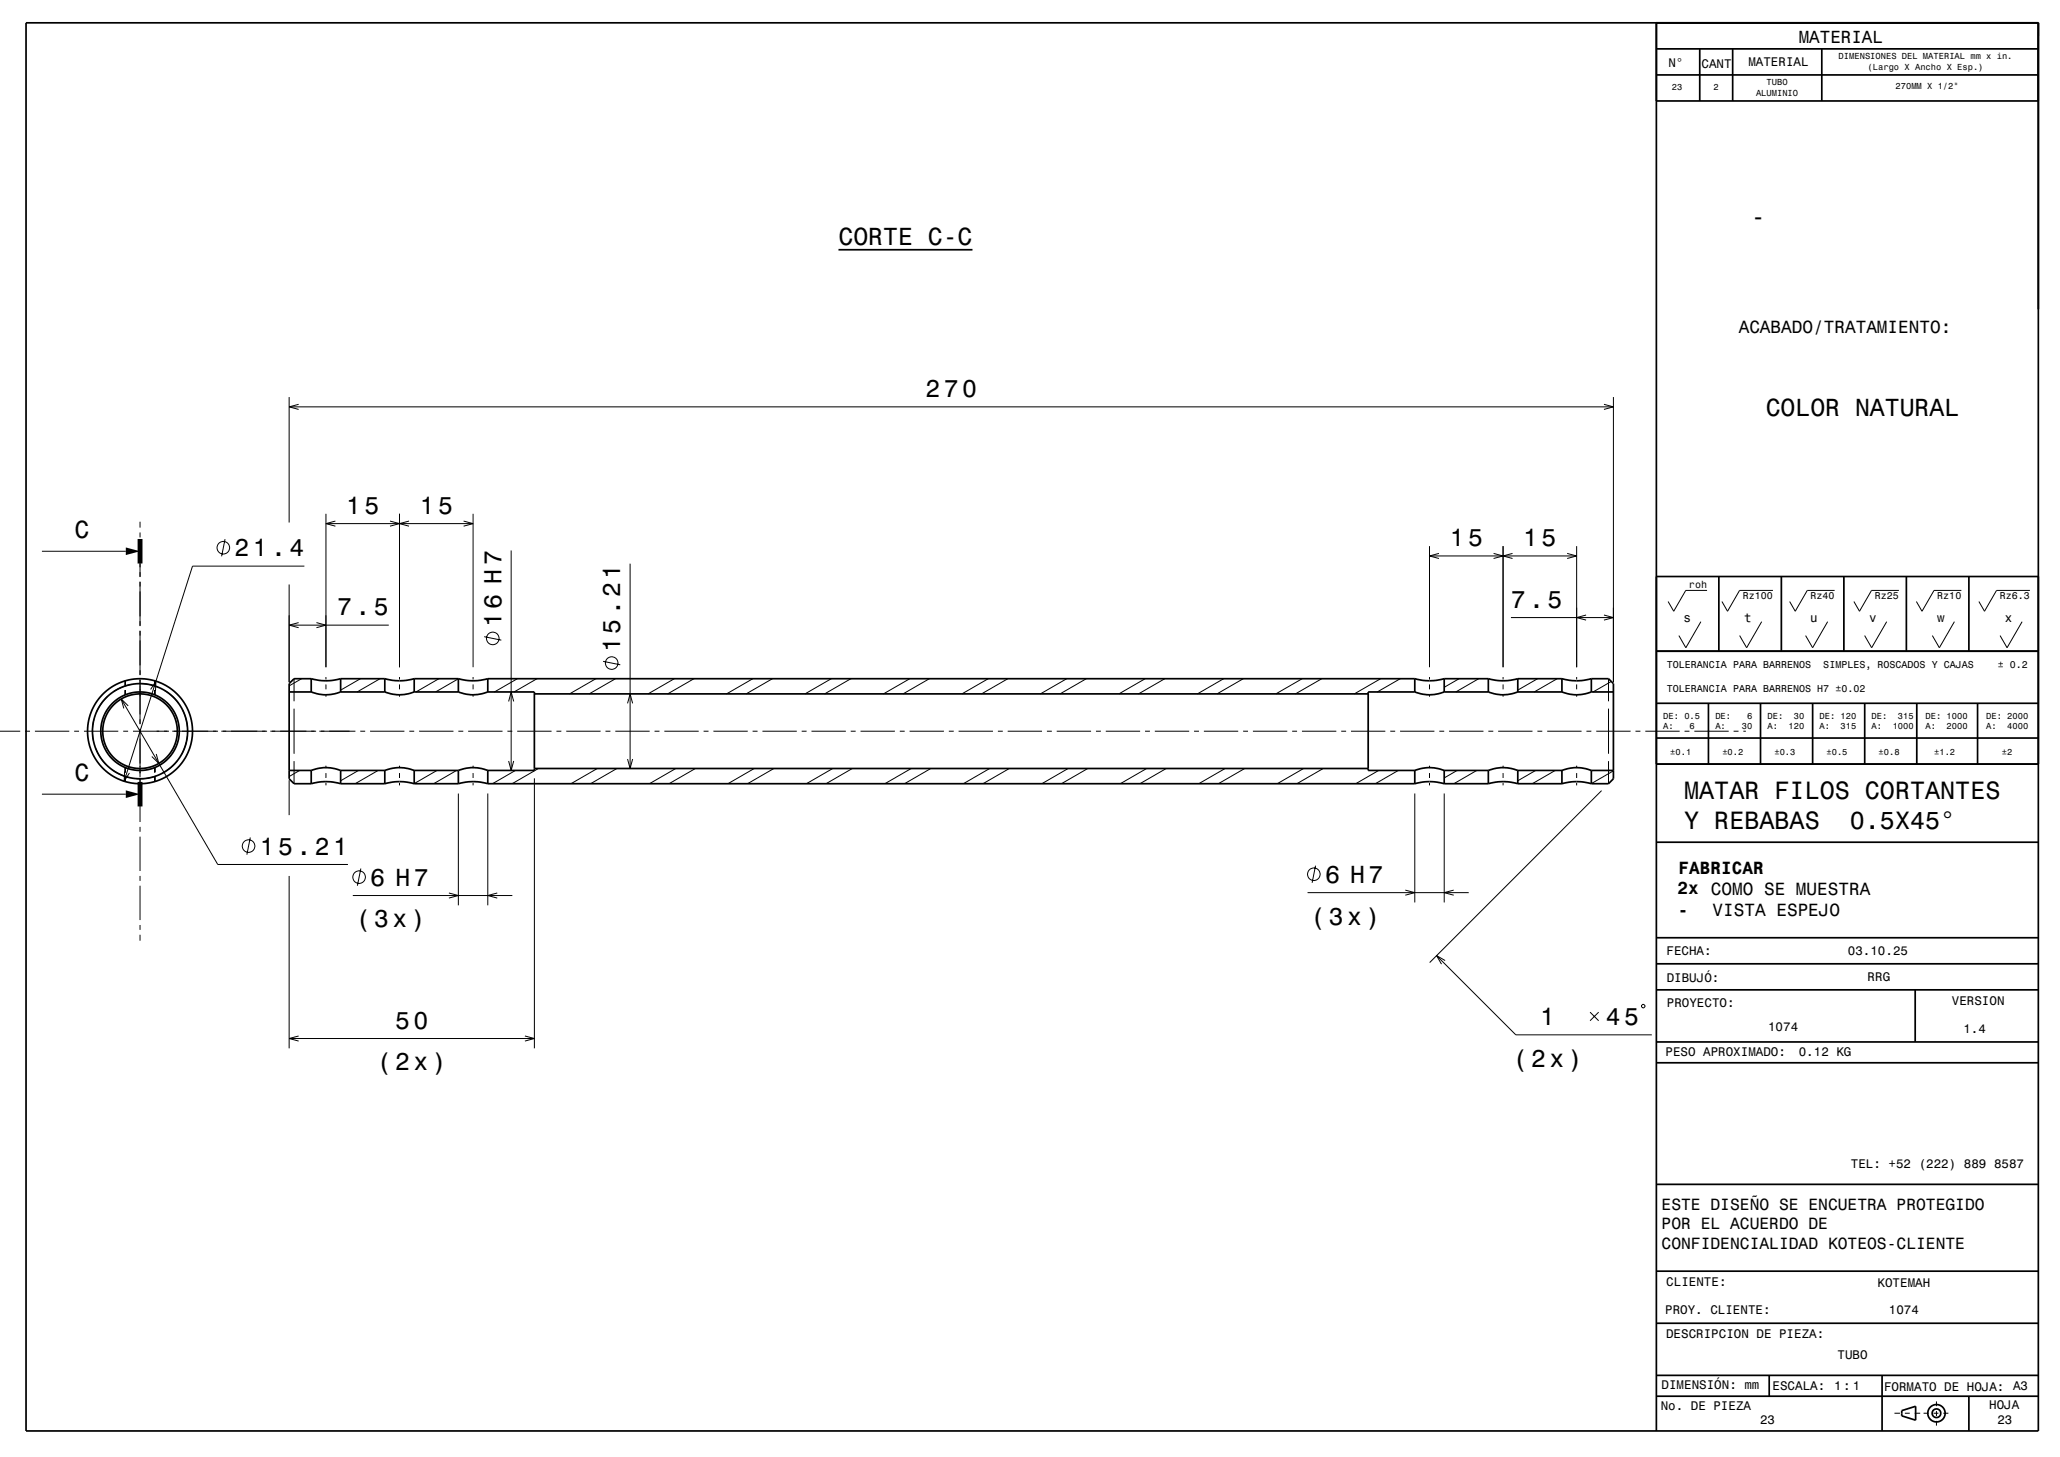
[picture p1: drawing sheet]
<svg xmlns="http://www.w3.org/2000/svg" width="420mm" height="297mm" viewBox="0 0 420 297" stroke-linecap="round" stroke-linejoin="round" font-family="sans-serif">
<g fill="none" stroke="#000" stroke-width=".2">
<path d="M59 80.9v25.6M59 82.9h270M60.9 82.4l-1.9 .5 1.9 .6M327 82.4l2 .5-2 .6M329 80.9v58.2M8.6 112.4h17.1M28.6 106.4v1.2M28.6 108.5v1.1M28.6 110.5v7.1M28.6 118.6v9M45.9 109.9l-.7 3.5M59 119.1v20"/>
<path d="M62.1 115.4h-22.8l-14 43.8M66.5 104.7v31.3M66.5 106.7h30M68.4 106.2l-1.9 .5 1.9 .6M79.5 106.2l2 .5-2 .6M81.5 104.7v31.3M83.4 106.2l-1.9 .5 1.9 .6M94.5 106.2l2 .5-2 .6M96.5 104.7v31.3M104.2 112.2v44.8M128.5 114.9v41.8M291.5 111.3v24.7"/>
<path d="M291.5 113.3h30M293.4 112.8l-1.9 .5 1.9 .5M304.5 112.8l2 .5-2 .5M306.5 111.3v24.7M308.4 112.8l-1.9 .5 1.9 .5M319.5 112.8l2 .5-2 .5M321.5 111.3v24.7M25.6 138.8v.9M26.8 139.5a9.7 9.7 0 0 0-3.7 1.5M28.3 139.4a9.7 9.7 0 0 1 3.9 .7M28.6 128.6v9M28.6 138.5v9.1"/>
<path d="M31.5 138.8v.9M59 127.4h20.3M60 138.4v4.6M60.9 126.9l-1.9 .5 1.9 .6M61.5 138.4l-2.5 1.4M64.5 126.9l2 .5-2 .6M66.5 138v.5M66.5 139.5v1M73.5 138.4l-4 2.3M77.5 138.4l-4.7 2.7M81.5 138v.5M81.5 139.5v1"/>
<path d="M89.5 138.4l-4.7 2.7M93.5 138.4l-4.7 2.7M96.5 138v.5M96.5 139.5v1M98.7 129.8l3.5 .7M105.5 138.4l-4.7 2.7M109.5 138.4l-4.7 2.7M121.5 138.4l-5.4 3M123 134.8l3.5 .7M125.5 138.4l-5.4 3M137.5 138.4l-5.4 3M141.5 138.4l-5.4 3"/>
<path d="M153.5 138.4l-5.4 3M157.5 138.4l-5.4 3M169.5 138.4l-5.4 3M173.5 138.4l-5.4 3M185.5 138.4l-5.4 3M189.5 138.4l-5.4 3M201.5 138.4l-5.4 3M205.5 138.4l-5.4 3M217.5 138.4l-5.4 3M221.5 138.4l-5.4 3M233.5 138.4l-5.4 3M237.5 138.4l-5.4 3"/>
<path d="M249.5 138.4l-5.4 3M253.5 138.4l-5.4 3M265.5 138.4l-5.4 3M269.5 138.4l-5.4 3M281.5 138.4l-5.4 3M285.5 138.4l-4.7 2.7M291.5 138v.5M291.5 139.5v1M297.5 138.4l-3 1.7M301.5 138.4l-4.7 2.7M306.5 138v.5M306.5 139.5v1"/>
<path d="M308.1 125.9h20.9M313.5 138.4l-4 2.3M317.5 138.4l-4.7 2.7M321.5 138v.5M321.5 139.5v1M323.4 125.4l-1.9 .5 1.9 .5M327 125.4l2 .5-2 .5M328 138.4v4.6M328.5 138.9l-3.7 2.2M346.8 126.7l-3.1 5.3-1.4-2.4M348 120.4h-4.3l-2.5 4.2-1.1-2M359.2 126.7l-3.1 5.3-1.4-2.4"/>
<path d="M361.5 120.4h-6.8l-2.5 4.2-1.1-2M372.6 126.7l-3 5.3-1.5-2.4M374.1 120.4h-5.6l-2.5 4.2-1.1-2M384.7 126.7l-3.1 5.3-1.4-2.4M387.2 120.4h-5.6l-2.5 4.2-1.1-2M398.5 126.7l-3.1 5.3-1.4-2.4M399.9 120.4h-5.6l-2.4 4.2-1.2-2M412.3 126.7l-3.1 5.3-1.4-2.4M413.9 120.4h-6.8l-2.5 4.2-1.1-2M0 149.1h4.1M5.1 149.1h1M7.1 149.1h7"/>
<path d="M15.1 149.1h1M17.1 149.1h7M19.2 146.6a9.7 9.7 0 0 0-.1 4.4M19.5 152.5a9.7 9.7 0 0 0 2.1 3.3M21.9 142a9.8 9.8 0 0 0-2.3 3.2M22.7 156.8a9.7 9.7 0 0 0 3.6 1.7M24.7 142.5l19.7 33.7h26.5M25.1 149.1h1M25.4 157.3l-.1 1.9 1.1-1.6M25.6 140.7v.9M25.6 156.5v.9M25.6 158.4v.9"/>
<path d="M26.1 143.9l-1.4-1.4 .5 1.9M27.1 149.1h7.4M28.6 148.6v9.8M28.6 158.6v1M30.7 140.5l1.1-1.6-.1 2M31.5 140.7v.9M31.5 156.5v.9M31.5 158.4v.9M31.8 158.2a9.7 9.7 0 0 1-4 .5M31.9 153.7l.5 1.9-1.4-1.4M33.5 140.7a9.7 9.7 0 0 1 2.9 2.7M35.1 149.1h9.4"/>
<path d="M36.2 155.1a9.6 9.6 0 0 1-3.1 2.5M37.2 144.7a9.8 9.8 0 0 1 1 3.8M38.2 150a9.7 9.7 0 0 1-1.2 3.8M45.1 149.1h9.4M55.1 149.1h9.4M59 159v7.2M60 144.5v9.2M60 155.2v4.6M61.1 157l-2.1 1.3M65.1 149.1h7.4M66.5 141.5v.5M66.5 156.1v.5"/>
<path d="M66.5 157.6v1M66.5 159.6v.5M73.1 157l-3.6 2.2M73.5 149.1h1M75.5 149.1h7M77.1 157l-4.7 2.8M81.5 141.5v.5M81.5 156.1v.5M81.5 157.6v1M81.5 159.6v.5M83.5 149.1h1M85.5 149.1h7"/>
<path d="M89.1 157l-4.6 2.7M93.1 157l-4.7 2.8M93.5 149.1h1M95.5 149.1h7M96.5 141.5v.5M96.5 156.1v.5M96.5 157.6v1M96.5 159.6v.5M103.5 149.1h1M103.7 143l.5-1.9 .5 1.9M103.7 155.1l.5 1.9 .5-1.9M105.1 157l-4.7 2.8"/>
<path d="M105.5 149.1h7M109 158.7v55M109.8 156.7l-5.4 3.1M113.5 149.1h1M115.5 149.1h7M121.8 156.7l-5.4 3.1M123.5 149.1h1M125.5 149.1h7M125.8 156.7l-5.4 3.1M127.9 143.4l.6-2 .5 2M127.9 154.7l.6 2 .5-2M133.5 149.1h1"/>
<path d="M135.5 149.1h7M137.8 156.7l-5.4 3.1M141.8 156.7l-5.4 3.1M143.5 149.1h1M145.5 149.1h7M153.5 149.1h1M153.8 156.7l-5.4 3.1M155.5 149.1h7M157.8 156.7l-5.4 3.1M163.5 149.1h1M165.5 149.1h7M169.8 156.7l-5.4 3.1"/>
<path d="M173.5 149.1h1M173.8 156.7l-5.4 3.1M175.5 149.1h7M183.5 149.1h1M185.5 149.1h7M185.8 156.7l-5.4 3.1M189.8 156.7l-5.4 3.1M193.5 149.1h1M195.5 149.1h7M201.8 156.7l-5.4 3.1M203.5 149.1h1M205.5 149.1h7"/>
<path d="M205.8 156.7l-5.4 3.1M213.5 149.1h1M215.5 149.1h7M217.8 156.7l-5.4 3.1M221.8 156.7l-5.4 3.1M223.5 149.1h1M225.5 149.1h7M233.5 149.1h1M233.8 156.7l-5.4 3.1M235.5 149.1h7M237.8 156.7l-5.4 3.1M243.5 149.1h1"/>
<path d="M245.5 149.1h7M249.8 156.7l-5.4 3.1M253.5 149.1h1M253.8 156.7l-5.4 3.1M255.5 149.1h7M263.5 149.1h1M265.5 149.1h7M265.8 156.7l-5.4 3.1M269.8 156.7l-5.4 3.1M273.5 149.1h1M275.5 149.1h7M281.1 157l-4.7 2.8"/>
<path d="M283.5 149.1h1M285.1 157l-4.7 2.8M285.5 149.1h7M291.5 141.5v.5M291.5 156.1v.5M291.5 157.6v1M291.5 159.6v.5M293.5 149.1h1M295.5 149.1h7M297.1 157l-2.6 1.6M301.1 157l-4.7 2.8M303.5 149.1h1"/>
<path d="M305.5 149.1h7M306.5 141.5v.5M306.5 156.1v.5M306.5 157.6v1M306.5 159.6v.5M313.1 157l-3.6 2.2M313.5 149.1h1M315.5 149.1h7M317.1 157l-4.7 2.8M321.5 141.5v.5M321.5 156.1v.5M321.5 157.6v1"/>
<path d="M321.5 159.6v.5M323.5 149.1h1M325.5 149.1h7M328 144.5v9.2M328 155.2v4.6M329 141l-.2 .1M329 157.1l-4.5 2.6M333.5 149.1h1M335.5 149.1h7M343.5 149.1h1M345.5 149.1h7M353.5 149.1h1"/>
<path d="M355.5 149.1h.5M8.6 161.9h17.1M28.6 160.6v7M28.6 168.6v1M28.6 170.6v6.9M28.6 178.6v.9M51 170.7l-.7 3.5M59 178.6v35.1M73.6 177l-.7 3.5M93.5 161.8v22.7M99.5 161.8v22.7M268.2 176.5l-.7 3.5"/>
<path d="M288.5 161.8v22.2M294.5 161.8v22.2M326.5 161.2l-35 35M28.6 180.6v7M28.6 188.6v1M28.6 190.5v1.2M71.9 182.5h32.6M91.5 182l2 .5-2 .6M101.4 182l-1.9 .5 1.9 .6M266.6 182h32.9M286.5 181.4l2 .6-2 .5M292.9 194.8l16.1 16.1h27.8"/>
<path d="M294.6 195.8l-1.7-1 1 1.7M296.4 181.4l-1.9 .6 1.9 .5M59 211.7h50M60.9 211.2l-1.9 .5 1.9 .5M107 211.2l2 .5-2 .5M324.2 206.3l1.7 1.8M325.9 206.3l-1.7 1.8M334.9 204.7h.2l.3 .3v.2l-.3 .2h-.2l-.2-.2v-.2zM386.2 288.1h1.2M388.4 288.1h1M390.4 288.1h1.1M392.2 288.1h1"/>
<path d="M394.2 288.1h1M394.8 285.7v.9M394.8 287.6v1M394.8 289.6v1M396.2 288.1h1"/>
<circle cx="45.5" cy="111.7" r="1.28"/>
<circle cx="100.5" cy="130.1" r="1.28"/>
<circle cx="124.7" cy="135.2" r="1.28"/>
<circle cx="50.7" cy="172.5" r="1.28"/>
<circle cx="73.2" cy="178.8" r="1.28"/>
<circle cx="267.9" cy="178.2" r="1.28"/>
</g>
<g fill="none" stroke="#000" stroke-width=".35">
<path d="M5.3 4.7h410.3v287h-410.3zM337.7 4.7v287M337.7 15.3h77.9M346.6 10v10.6M353.3 10v10.6M371.4 10v10.6M415.6 4.7v5.3h-77.9M337.7 20.6h77.9M171 50.9h27.3M337.7 117.5h77.9M350.4 117.5v15.2M363.2 117.5v15.2"/>
<path d="M375.9 117.5v15.2M388.7 117.5v15.2M401.4 117.5v15.2M63.5 138.4a10.7 10.7 0 0 0 6 0M63.5 138.4h-3.5l-1 1v19.3l1 1.1h3.5M63.5 138.4v2.7M69.5 138.4h9M69.5 138.4v2.7M78.5 138.4a10.7 10.7 0 0 0 6 0M78.5 138.4v2.7M84.5 138.4h9M84.5 138.4v2.7"/>
<path d="M93.5 138.4a10.7 10.7 0 0 0 6 0M93.5 138.4v2.7M99.5 138.4h189M99.5 138.4v2.7M288.5 138.4a10.8 10.8 0 0 0 6 0M288.5 138.4v2.7M294.5 138.4h9M294.5 138.4v2.7M303.5 138.4a10.8 10.8 0 0 0 6 0M303.5 138.4v2.7M309.5 138.4h9M309.5 138.4v2.7"/>
<path d="M318.5 138.4a10.8 10.8 0 0 0 6 0M318.5 138.4v2.7M324.5 138.4h3.5l1 1v19.3l-1 1.1h-3.5M324.5 138.4v2.7M337.7 132.7h77.9M59 141.1h4.5M59 157h4.5M63.5 159.8a10.7 10.7 0 0 1 6 0M63.5 157a8 8 0 0 1 6 0M63.5 141.1a8 8 0 0 0 6 0M63.5 157v2.8M69.5 141.1h9"/>
<path d="M69.5 157h9M69.5 159.8h9M69.5 157v2.8M78.5 159.8a10.7 10.7 0 0 1 6 0M78.5 157a8 8 0 0 1 6 0M78.5 141.1a8 8 0 0 0 6 0M78.5 157v2.8M84.5 141.1h9M84.5 157h9M84.5 159.8h9M84.5 157v2.8M93.5 159.8a10.7 10.7 0 0 1 6 0"/>
<path d="M93.5 157a8 8 0 0 1 6 0M93.5 141.1a8 8 0 0 0 6 0M93.5 157v2.8M99.5 141.1h9.5v15.9h-9.5M99.5 159.8h189M99.5 157v2.8M109 141.4h170M109 156.7h170M288.5 157a8 8 0 0 1 6 0M288.5 159.8a10.7 10.7 0 0 1 6 0M288.5 141.1a8 8 0 0 0 6 0M288.5 141.1h-9.5v15.9h9.5"/>
<path d="M288.5 157v2.8M294.5 141.1h9M294.5 157h9M294.5 157v2.8M294.5 159.8h9M303.5 157a8 8 0 0 1 6 0M303.5 141.1a8 8 0 0 0 6 0M303.5 159.8a10.7 10.7 0 0 1 6 0M303.5 157v2.8M309.5 141.1h9M309.5 157h9M309.5 157v2.8"/>
<path d="M309.5 159.8h9M318.5 157a8 8 0 0 1 6 0M318.5 141.1a8 8 0 0 0 6 0M318.5 159.8a10.7 10.7 0 0 1 6 0M318.5 157v2.8M324.5 141.1h4.5M324.5 157h4.5M324.5 157v2.8M337.7 155.8h77.9M337.7 143.4h77.9M337.7 150.4h77.9M348.3 143.4v12.4"/>
<path d="M358.9 143.4v12.4M369.6 143.4v12.4M380.2 143.4v12.4M390.8 143.4v12.4M403.2 143.4v12.4M337.7 171.7h77.9M337.7 191.2h77.9M337.7 196.5h77.9M337.7 201.8h77.9M337.7 216.6h77.9M337.7 212.4h77.9M390.5 201.8v10.6"/>
<path d="M337.7 259.1h77.9M337.7 241.4h77.9M337.7 269.7h77.9M337.7 284.6h77.9M337.7 280.4h77.9M360.7 280.4v4.2M383.7 280.4v11.3M387.7 287.5l2.9-.8v2.8l-2.9-.9zM401.4 284.6v7.1"/>
<circle cx="28.5" cy="149.1" r="9.7"/>
<circle cx="28.6" cy="149.1" r="10.7"/>
<circle cx="28.6" cy="149.1" r="8"/>
<circle cx="28.6" cy="149.1" r="7.6"/>
<circle cx="394.8" cy="288.1" r=".88"/>
<circle cx="394.8" cy="288.1" r="1.77"/>
</g>
<path d="M28.6 109.9v5M28.6 159.4v5" fill="none" stroke="#000" stroke-width="1" stroke-linecap="butt"/>
<g fill="#000">
<path d="M25.7 111.6l2.9 .8-2.9 .7z" fill-rule="evenodd"/>
<path d="M25.7 161.1l2.9 .8-2.9 .8z" fill-rule="evenodd"/>
</g>
<g font-size="5.1">
<text x="343.4" y="162.8">MATAR FILOS CORTANTES</text>
<text x="343.4" y="168.9">Y REBABAS</text>
<text x="377.2" y="168.9">0.5X45°</text>
</g>
<g font-size="5">
<text x="357" y="45.9">-</text>
<text x="171" y="49.9">CORTE C-C</text>
<text x="188.7" y="80.9">270</text>
<text x="360" y="84.9">COLOR NATURAL</text>
<text x="70.6" y="104.7">15</text>
<text x="85.6" y="104.7">15</text>
<text x="15.2" y="109.7">C</text>
<text x="47.8" y="113.4">21.4</text>
<text x="295.6" y="111.3">15</text>
<text x="310.6" y="111.3">15</text>
<text x="68.8" y="125.4">7.5</text>
<text x="308.1" y="123.9">7.5</text>
<text x="102.2" y="127.9" transform="rotate(-90 102.2 127.9)">16 H7</text>
<text x="126.5" y="132.9" transform="rotate(-90 126.5 132.9)">15.21</text>
<text x="15.2" y="159.3">C</text>
<text x="53" y="174.2">15.21</text>
<text x="270.2" y="180">6 H7</text>
<text x="75.5" y="180.5">6 H7</text>
<text x="72.5" y="189.1">(3x)</text>
<text x="267.2" y="188.5">(3x)</text>
<text x="80.6" y="209.7">50</text>
<text x="314" y="208.9">1</text>
<text x="327.4" y="208.9">45</text>
<text x="76.8" y="218.2">(2x)</text>
<text x="308.4" y="217.4">(2x)</text>
</g>
<g font-size="3.6">
<text x="366.7" y="8.8">MATERIAL</text>
<text x="354.5" y="68">ACABADO/TRATAMIENTO:</text>
<text x="342.3" y="178.2">FABRICAR</text>
<text x="342" y="182.2">2x COMO SE MUESTRA</text>
<text x="342.1" y="186.7">-</text>
<text x="349.2" y="186.7">VISTA ESPEJO</text>
</g>
<g font-size="3.3">
<text x="338.8" y="246.6">ESTE DISEÑO SE ENCUETRA PROTEGIDO</text>
<text x="338.8" y="250.5">POR EL ACUERDO DE</text>
<text x="338.8" y="254.5">CONFIDENCIALIDAD KOTEOS-CLIENTE</text>
</g>
<g font-size="2.6">
<text x="340.2" y="13.7">N°</text>
<text x="346.9" y="13.8">CANT</text>
<text x="356.5" y="13.5">MATERIAL</text>
<text x="343.2" y="126.7">s</text>
<text x="355.6" y="126.7">t</text>
<text x="369.1" y="126.7">u</text>
<text x="381.1" y="126.7">v</text>
<text x="394.9" y="126.7">w</text>
<text x="408.7" y="126.7">x</text>
<text x="339.8" y="194.6">FECHA:</text>
<text x="376.8" y="194.7">03.10.25</text>
<text x="339.8" y="200.2">DIBUJÓ:</text>
<text x="380.8" y="199.9">RRG</text>
<text x="339.8" y="205.3">PROYECTO:</text>
<text x="398" y="204.9">VERSION</text>
<text x="339.6" y="215.2">PESO APROXIMADO:</text>
<text x="360.5" y="210.2">1074</text>
<text x="366.7" y="215.2">0.12 KG</text>
<text x="400.3" y="210.6">1.4</text>
<text x="377.4" y="238">TEL: +52 (222) 889 8587</text>
<text x="339.7" y="262.1">CLIENTE:</text>
<text x="382.8" y="262.3">KOTEMAH</text>
<text x="339.5" y="267.8">PROY. CLIENTE:</text>
<text x="385.1" y="267.8">1074</text>
<text x="339.7" y="272.8">DESCRIPCION DE PIEZA:</text>
<text x="374.7" y="277.1">TUBO</text>
<text x="338.6" y="287.3">No. DE PIEZA</text>
<text x="338.8" y="283.2">DIMENSIÓN: mm</text>
<text x="361.4" y="283.3">ESCALA:</text>
<text x="373.9" y="283.3">1:1</text>
<text x="384.1" y="283.5">FORMATO DE HOJA: A3</text>
<text x="405.6" y="287.2">HOJA</text>
<text x="358.8" y="290.4">23</text>
<text x="407.2" y="290.3">23</text>
</g>
<g font-size="2">
<text x="344.4" y="119.9">roh</text>
<text x="355.3" y="122.2">Rz100</text>
<text x="369.1" y="122.2">Rz40</text>
<text x="382.2" y="122.2">Rz25</text>
<text x="395" y="122.2">Rz10</text>
<text x="407.7" y="122.2">Rz6.3</text>
<text x="339.8" y="136.1">TOLERANCIA PARA BARRENOS</text>
<text x="371.7" y="136.1">SIMPLES, ROSCADOS Y CAJAS</text>
<text x="407.3" y="136.1">± 0.2</text>
<text x="339.8" y="141">TOLERANCIA PARA BARRENOS H7 ±0.02</text>
</g>
<g font-size="1.8">
<text x="360.2" y="17.3">TUBO</text>
<text x="374.9" y="12.1">DIMENSIONES DEL MATERIAL mm x in.</text>
<text x="380.8" y="14.2">(Largo X Ancho X Esp.)</text>
<text x="340.9" y="18.4">23</text>
<text x="349.4" y="18.4">2</text>
<text x="358" y="19.5">ALUMINIO</text>
<text x="386.5" y="18.2">270MM X 1/2&quot;</text>
<text x="339.1" y="146.5">DE: 0.5</text>
<text x="339.1" y="148.6">A:</text>
<text x="344.5" y="148.6">6</text>
<text x="349.7" y="146.5">DE:</text>
<text x="349.7" y="148.6">A:</text>
<text x="355.1" y="148.6">30</text>
<text x="356.2" y="146.5">6</text>
<text x="360.4" y="146.5">DE:</text>
<text x="360.4" y="148.6">A:</text>
<text x="364.7" y="148.6">120</text>
<text x="365.7" y="146.5">30</text>
<text x="371" y="146.5">DE: 120</text>
<text x="371" y="148.6">A:</text>
<text x="375.3" y="148.6">315</text>
<text x="381.6" y="146.5">DE:</text>
<text x="381.6" y="148.6">A:</text>
<text x="385.9" y="148.6">1000</text>
<text x="387" y="146.5">315</text>
<text x="392.6" y="146.5">DE: 1000</text>
<text x="392.6" y="148.6">A:</text>
<text x="396.9" y="148.6">2000</text>
<text x="405" y="146.5">DE: 2000</text>
<text x="405" y="148.6">A:</text>
<text x="409.3" y="148.6">4000</text>
<text x="340.5" y="153.9">±0.1</text>
<text x="351.2" y="153.9">±0.2</text>
<text x="361.8" y="153.9">±0.3</text>
<text x="372.4" y="153.9">±0.5</text>
<text x="383" y="153.9">±0.8</text>
<text x="394.3" y="153.9">±1.2</text>
<text x="408.1" y="153.9">±2</text>
</g>
</svg>
